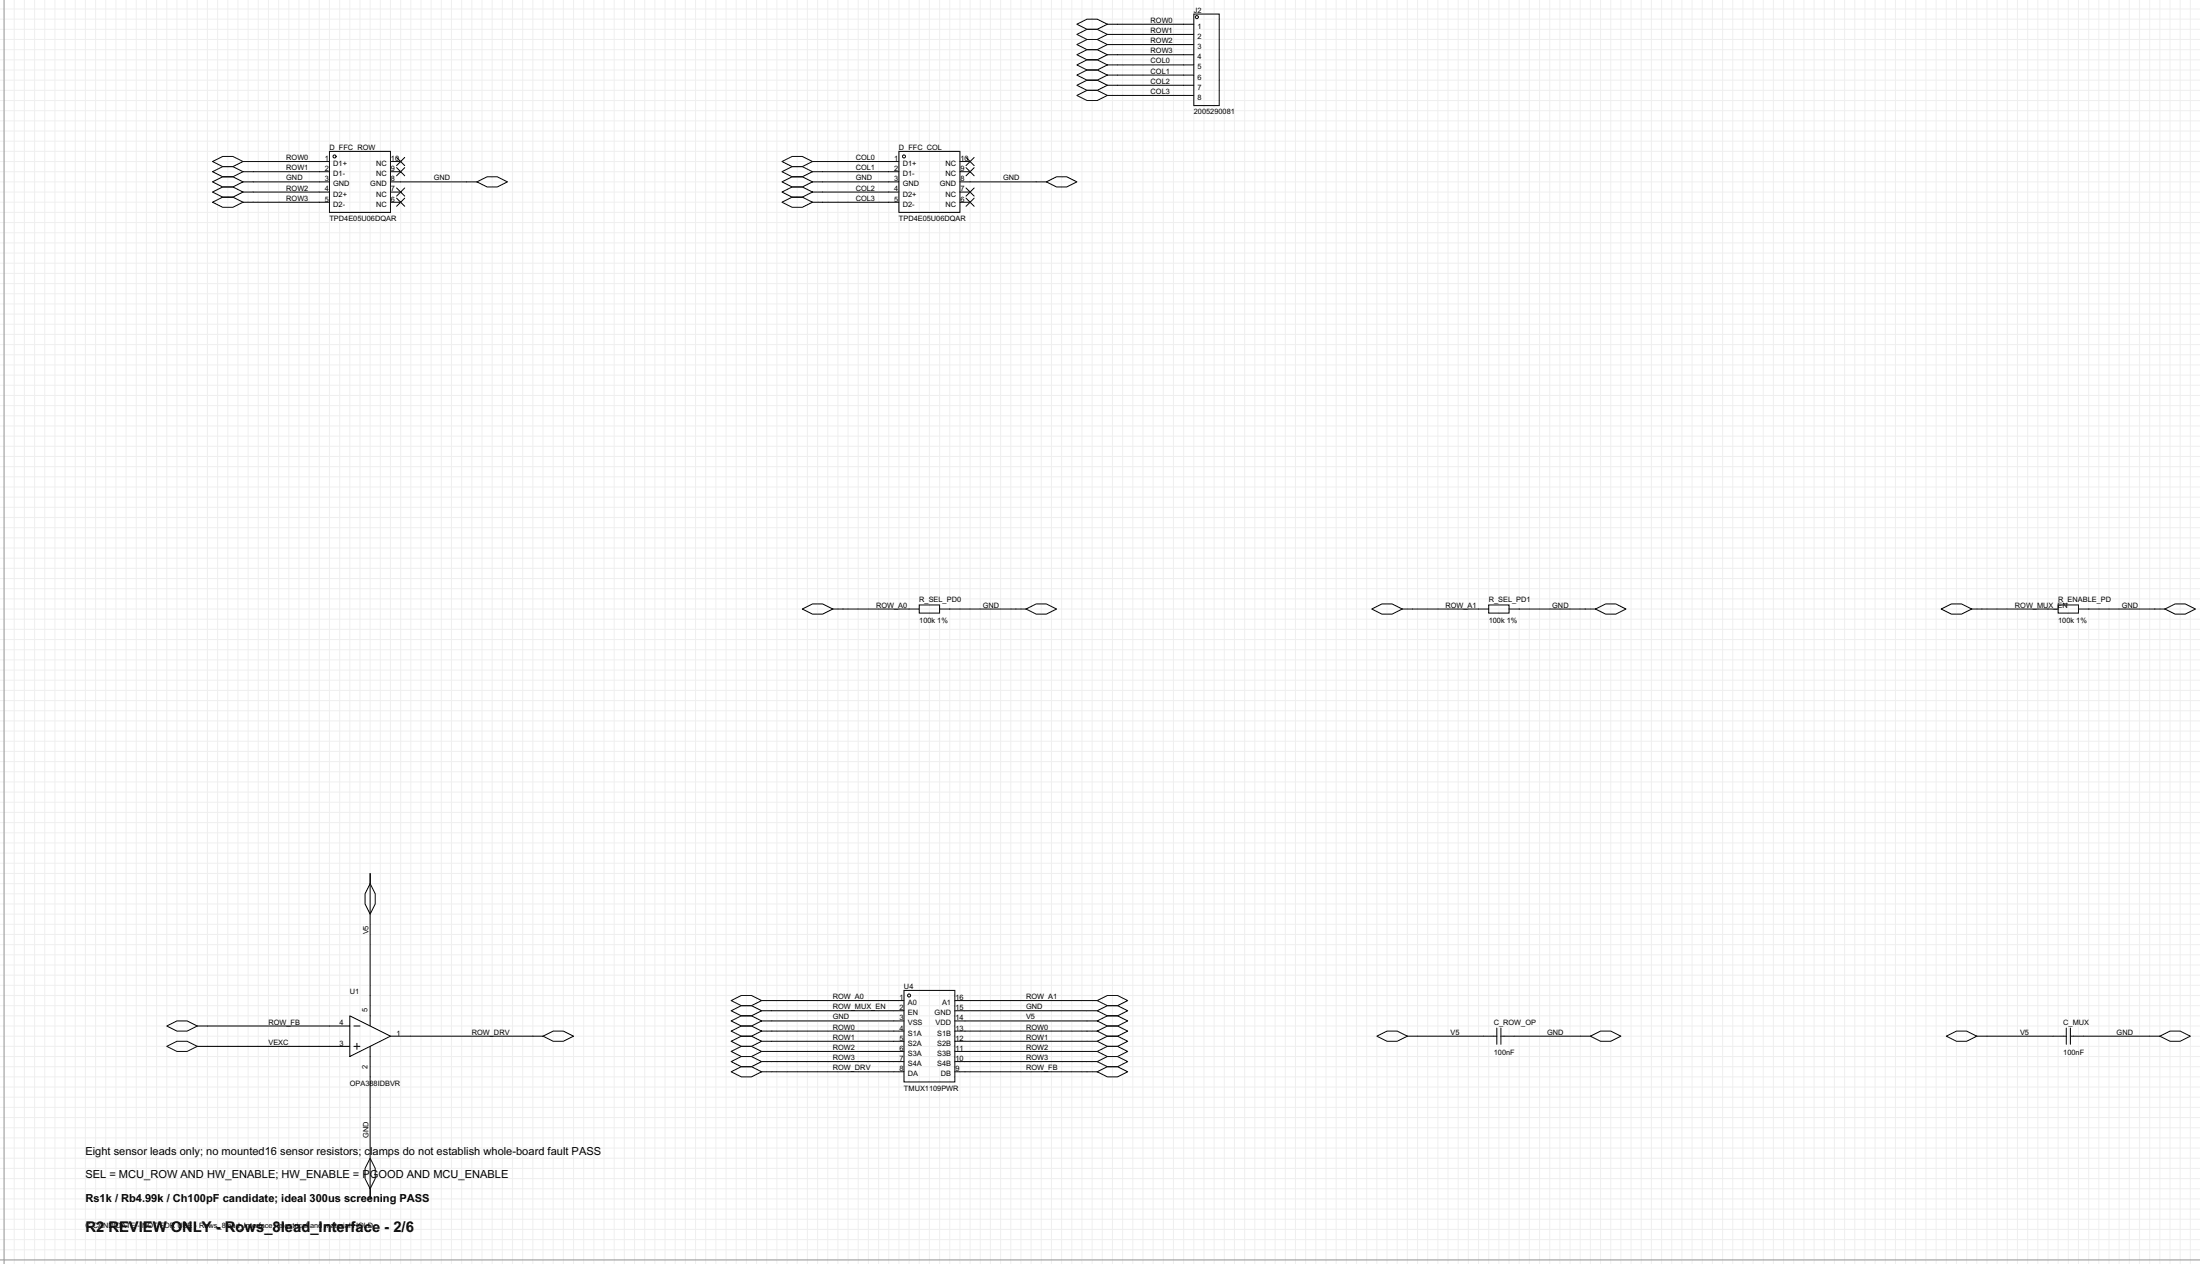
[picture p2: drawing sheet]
<svg xmlns="http://www.w3.org/2000/svg" width="550mm" height="316mm" viewBox="0 0 550 316" stroke-linecap="round" stroke-linejoin="round" font-family="sans-serif">
<g fill="none" stroke="#f0f0eb" stroke-width=".25">
<path d="M1 0v315.7M3.6 0v315.7M6.1 0v315.7M8.6 0v315.7M11.2 0v315.7M13.7 0v315.7M16.3 0v315.7M18.8 0v315.7M21.3 0v315.7M23.9 0v315.7M26.4 0v315.7M29 0v315.7"/>
<path d="M31.5 0v315.7M34 0v315.7M36.6 0v315.7M39.1 0v315.7M41.7 0v315.7M44.2 0v315.7M46.7 0v315.7M49.3 0v315.7M51.8 0v315.7M54.4 0v315.7M56.9 0v315.7M59.4 0v315.7"/>
<path d="M62 0v315.7M64.5 0v315.7M67.1 0v315.7M69.6 0v315.7M72.1 0v315.7M74.7 0v315.7M77.2 0v315.7M79.8 0v315.7M82.3 0v315.7M84.8 0v315.7M87.4 0v315.7M89.9 0v315.7"/>
<path d="M92.5 0v315.7M95 0v315.7M97.5 0v315.7M100.1 0v315.7M102.6 0v315.7M105.2 0v315.7M107.7 0v315.7M110.2 0v315.7M112.8 0v315.7M115.3 0v315.7M117.9 0v315.7M120.4 0v315.7"/>
<path d="M122.9 0v315.7M125.5 0v315.7M128 0v315.7M130.6 0v315.7M133.1 0v315.7M135.6 0v315.7M138.2 0v315.7M140.7 0v315.7M143.3 0v315.7M145.8 0v315.7M148.3 0v315.7M150.9 0v315.7"/>
<path d="M153.4 0v315.7M156 0v315.7M158.5 0v315.7M161 0v315.7M163.6 0v315.7M166.1 0v315.7M168.7 0v315.7M171.2 0v315.7M173.7 0v315.7M176.3 0v315.7M178.8 0v315.7M181.4 0v315.7"/>
<path d="M183.9 0v315.7M186.4 0v315.7M189 0v315.7M191.5 0v315.7M194.1 0v315.7M196.6 0v315.7M199.1 0v315.7M201.7 0v315.7M204.2 0v315.7M206.8 0v315.7M209.3 0v315.7M211.8 0v315.7"/>
<path d="M214.4 0v315.7M216.9 0v315.7M219.5 0v315.7M222 0v315.7M224.5 0v315.7M227.1 0v315.7M229.6 0v315.7M232.2 0v315.7M234.7 0v315.7M237.2 0v315.7M239.8 0v315.7M242.3 0v315.7"/>
<path d="M244.9 0v315.7M247.4 0v315.7M249.9 0v315.7M252.5 0v315.7M255 0v315.7M257.6 0v315.7M260.1 0v315.7M262.6 0v315.7M265.2 0v315.7M267.7 0v315.7M270.3 0v315.7M272.8 0v315.7"/>
<path d="M275.3 0v315.7M277.9 0v315.7M280.4 0v315.7M283 0v315.7M285.5 0v315.7M288 0v315.7M290.6 0v315.7M293.1 0v315.7M295.7 0v315.7M298.2 0v315.7M300.7 0v315.7M303.3 0v315.7"/>
<path d="M305.8 0v315.7M308.4 0v315.7M310.9 0v315.7M313.4 0v315.7M316 0v315.7M318.5 0v315.7M321.1 0v315.7M323.6 0v315.7M326.1 0v315.7M328.7 0v315.7M331.2 0v315.7M333.8 0v315.7"/>
<path d="M336.3 0v315.7M338.8 0v315.7M341.4 0v315.7M343.9 0v315.7M346.5 0v315.7M349 0v315.7M351.5 0v315.7M354.1 0v315.7M356.6 0v315.7M359.2 0v315.7M361.7 0v315.7M364.2 0v315.7"/>
<path d="M366.8 0v315.7M369.3 0v315.7M371.9 0v315.7M374.4 0v315.7M376.9 0v315.7M379.5 0v315.7M382 0v315.7M384.6 0v315.7M387.1 0v315.7M389.6 0v315.7M392.2 0v315.7M394.7 0v315.7"/>
<path d="M397.3 0v315.7M399.8 0v315.7M402.3 0v315.7M404.9 0v315.7M407.4 0v315.7M410 0v315.7M412.5 0v315.7M415 0v315.7M417.6 0v315.7M420.1 0v315.7M422.7 0v315.7M425.2 0v315.7"/>
<path d="M427.7 0v315.7M430.3 0v315.7M432.8 0v315.7M435.4 0v315.7M437.9 0v315.7M440.4 0v315.7M443 0v315.7M445.5 0v315.7M448.1 0v315.7M450.6 0v315.7M453.1 0v315.7M455.7 0v315.7"/>
<path d="M458.2 0v315.7M460.8 0v315.7M463.3 0v315.7M465.8 0v315.7M468.4 0v315.7M470.9 0v315.7M473.5 0v315.7M476 0v315.7M478.5 0v315.7M481.1 0v315.7M483.6 0v315.7M486.2 0v315.7"/>
<path d="M488.7 0v315.7M491.2 0v315.7M493.8 0v315.7M496.3 0v315.7M498.9 0v315.7M501.4 0v315.7M503.9 0v315.7M506.5 0v315.7M509 0v315.7M511.6 0v315.7M514.1 0v315.7M516.6 0v315.7"/>
<path d="M519.2 0v315.7M521.7 0v315.7M524.3 0v315.7M526.8 0v315.7M529.3 0v315.7M531.9 0v315.7M534.4 0v315.7M537 0v315.7M539.5 0v315.7M542 0v315.7M544.6 0v315.7M547.1 0v315.7"/>
<path d="M0 2.2h549.5M0 4.8h549.5M0 7.3h549.5M0 9.9h549.5M0 12.4h549.5M0 14.9h549.5M0 17.5h549.5M0 20h549.5M0 22.6h549.5M0 25.1h549.5M0 27.6h549.5M0 30.2h549.5"/>
<path d="M0 32.7h549.5M0 35.3h549.5M0 37.8h549.5M0 40.3h549.5M0 42.9h549.5M0 45.4h549.5M0 48h549.5M0 50.5h549.5M0 53h549.5M0 55.6h549.5M0 58.1h549.5M0 60.7h549.5"/>
<path d="M0 63.2h549.5M0 65.7h549.5M0 68.3h549.5M0 70.8h549.5M0 73.4h549.5M0 75.9h549.5M0 78.4h549.5M0 81h549.5M0 83.5h549.5M0 86.1h549.5M0 88.6h549.5M0 91.1h549.5"/>
<path d="M0 93.7h549.5M0 96.2h549.5M0 98.8h549.5M0 101.3h549.5M0 103.8h549.5M0 106.4h549.5M0 108.9h549.5M0 111.5h549.5M0 114h549.5M0 116.5h549.5M0 119.1h549.5M0 121.6h549.5"/>
<path d="M0 124.2h549.5M0 126.7h549.5M0 129.2h549.5M0 131.8h549.5M0 134.3h549.5M0 136.9h549.5M0 139.4h549.5M0 141.9h549.5M0 144.5h549.5M0 147h549.5M0 149.6h549.5M0 152.1h549.5"/>
<path d="M0 154.6h549.5M0 157.2h549.5M0 159.7h549.5M0 162.3h549.5M0 164.8h549.5M0 167.3h549.5M0 169.9h549.5M0 172.4h549.5M0 175h549.5M0 177.5h549.5M0 180h549.5M0 182.6h549.5"/>
<path d="M0 185.1h549.5M0 187.7h549.5M0 190.2h549.5M0 192.7h549.5M0 195.3h549.5M0 197.8h549.5M0 200.4h549.5M0 202.9h549.5M0 205.4h549.5M0 208h549.5M0 210.5h549.5M0 213.1h549.5"/>
<path d="M0 215.6h549.5M0 218.1h549.5M0 220.7h549.5M0 223.2h549.5M0 225.8h549.5M0 228.3h549.5M0 230.8h549.5M0 233.4h549.5M0 235.9h549.5M0 238.5h549.5M0 241h549.5M0 243.5h549.5"/>
<path d="M0 246.1h549.5M0 248.6h549.5M0 251.2h549.5M0 253.7h549.5M0 256.2h549.5M0 258.8h549.5M0 261.3h549.5M0 263.9h549.5M0 266.4h549.5M0 268.9h549.5M0 271.5h549.5M0 274h549.5"/>
<path d="M0 276.6h549.5M0 279.1h549.5M0 281.6h549.5M0 284.2h549.5M0 286.7h549.5M0 289.3h549.5M0 291.8h549.5M0 294.3h549.5M0 296.9h549.5M0 299.4h549.5M0 302h549.5M0 304.5h549.5"/>
<path d="M0 307h549.5M0 309.6h549.5M0 312.1h549.5M0 314.7h549.5"/>
</g>
<path d="M1 0v315.7M0 314.7h549.5" fill="none" stroke="#999" stroke-width=".25"/>
<g fill="none" stroke="#000" stroke-width=".25">
<path d="M269 6.1l2.5-1.3h2.6l2.5 1.3-2.5 1.2h-2.6zM269 8.6l2.5-1.3h2.6l2.5 1.3-2.5 1.3h-2.6zM269 11.1l2.5-1.2h2.6l2.5 1.2-2.5 1.3h-2.6zM269 13.7l2.5-1.3h2.6l2.5 1.3-2.5 1.2h-2.6zM269 16.2l2.5-1.3h2.6l2.5 1.3-2.5 1.3h-2.6zM269 18.8l2.5-1.3h2.6l2.5 1.3-2.5 1.2h-2.6zM276.6 6.1h21.6M276.6 8.6h21.6M276.6 11.1h21.6M276.6 13.7h21.6M276.6 16.2h21.6M276.6 18.8h21.6"/>
<path d="M298.2 3.5h6.3v22.9h-6.3zM82.3 37.8h15.2v15.2h-15.2zM99.1 39.3l2 2.1M101.1 39.3l-2 2.1M224.5 37.8h15.3v15.2h-15.3zM241.3 39.3l2 2.1M243.3 39.3l-2 2.1M269 21.3l2.5-1.3h2.6l2.5 1.3-2.5 1.3h-2.6zM269 23.8l2.5-1.2h2.6l2.5 1.2-2.5 1.3h-2.6zM276.6 21.3h21.6M276.6 23.8h21.6M53.1 40.3l2.5-1.2h2.6l2.5 1.2-2.5 1.3h-2.6z"/>
<path d="M53.1 42.9l2.5-1.3h2.6l2.5 1.3-2.5 1.3h-2.6zM53.1 45.4l2.5-1.2h2.6l2.5 1.2-2.5 1.3h-2.6zM53.1 48l2.5-1.3h2.6l2.5 1.3-2.5 1.2h-2.6zM53.1 50.5l2.5-1.3h2.6l2.5 1.3-2.5 1.3h-2.6zM60.7 40.3h21.6M60.7 42.9h21.6M60.7 45.4h21.6M60.7 48h21.6M60.7 50.5h21.6M97.5 40.3h2.6M97.5 42.9h2.6M97.5 45.4h21.6"/>
<path d="M97.5 48h2.6M97.5 50.5h2.6M99.1 49.5l2 2M99.1 46.9l2 2.1M99.1 41.9l2 2M101.1 49.5l-2 2M101.1 46.9l-2 2.1M101.1 41.9l-2 2M119.1 45.4l2.6-1.2h2.5l2.5 1.2-2.5 1.3h-2.5zM195.3 40.3l2.6-1.2h2.5l2.5 1.2-2.5 1.3h-2.5zM195.3 42.9l2.6-1.3h2.5l2.5 1.3-2.5 1.3h-2.5zM195.3 45.4l2.6-1.2h2.5l2.5 1.2-2.5 1.3h-2.5z"/>
<path d="M195.3 48l2.6-1.3h2.5l2.5 1.3-2.5 1.2h-2.5zM195.3 50.5l2.6-1.3h2.5l2.5 1.3-2.5 1.3h-2.5zM202.9 40.3h21.6M202.9 42.9h21.6M202.9 45.4h21.6M202.9 48h21.6M202.9 50.5h21.6M239.8 40.3h2.5M239.8 42.9h2.5M239.8 45.4h21.6M239.8 48h2.5M239.8 50.5h2.5"/>
<path d="M241.3 49.5l2 2M241.3 46.9l2 2.1M241.3 41.9l2 2M243.3 49.5l-2 2M243.3 46.9l-2 2.1M243.3 41.9l-2 2M261.4 45.4l2.5-1.2h2.5l2.6 1.2-2.6 1.3h-2.5zM200.4 152.1l2.5-1.3h2.6l2.5 1.3-2.5 1.3h-2.6zM208 152.1h21.6M229.6 151.1h5.1v2h-5.1zM234.7 152.1h21.6M256.3 152.1l2.5-1.3h2.6l2.5 1.3-2.5 1.3h-2.6z"/>
<path d="M342.6 152.1l2.6-1.3h2.5l2.6 1.3-2.6 1.3h-2.5zM350.3 152.1h21.6M371.9 151.1h5v2h-5zM376.9 152.1h21.6M398.5 152.1l2.6-1.3h2.5l2.5 1.3-2.5 1.3h-2.5zM484.9 152.1l2.5-1.3h2.6l2.5 1.3-2.5 1.3h-2.6zM492.5 152.1h21.6M514.1 151.1h5.1v2h-5.1zM519.2 152.1h21.6M540.8 152.1l2.5-1.3h2.5l2.6 1.3-2.6 1.3h-2.5zM92.5 218.1v38.1M92.5 220.7l1.2 2.5v2.6l-1.2 2.5-1.3-2.5v-2.6z"/>
<path d="M41.7 256.2l2.5-1.2h2.5l2.6 1.2-2.6 1.3h-2.5zM49.3 256.2h38.1M87.4 253.7l10.1 5.1-10.1 5.1zM88.4 256.2h1.5M97.5 258.8h38.1M135.6 258.8l2.6-1.3h2.5l2.6 1.3-2.6 1.3h-2.5zM182.6 249.9l2.6-1.3h2.5l2.5 1.3-2.5 1.3h-2.5zM182.6 252.4l2.6-1.2h2.5l2.5 1.2-2.5 1.3h-2.5zM182.6 255l2.6-1.3h2.5l2.5 1.3-2.5 1.2h-2.5zM182.6 257.5l2.6-1.3h2.5l2.5 1.3-2.5 1.3h-2.5zM190.2 249.9h35.6M190.2 252.4h35.6"/>
<path d="M190.2 255h35.6M190.2 257.5h35.6M225.8 247.4h12.7v22.8h-12.7zM238.5 249.9h35.6M238.5 252.4h35.6M238.5 255h35.6M238.5 257.5h35.6M274.1 257.5l2.5-1.3h2.5l2.6 1.3-2.6 1.3h-2.5zM274.1 255l2.5-1.3h2.5l2.6 1.3-2.6 1.2h-2.5zM274.1 252.4l2.5-1.2h2.5l2.6 1.2-2.6 1.3h-2.5zM274.1 249.9l2.5-1.3h2.5l2.6 1.3-2.6 1.3h-2.5zM343.9 258.8l2.6-1.3h2.5l2.5 1.3-2.5 1.3h-2.5z"/>
<path d="M351.5 258.8h22.4M373.9 256.8v4M374.9 258.8h22.4M374.9 256.8v4M397.3 258.8l2.5-1.3h2.5l2.6 1.3-2.6 1.3h-2.5zM486.2 258.8l2.5-1.3h2.5l2.6 1.3-2.6 1.3h-2.5zM493.8 258.8h22.3M516.1 256.8v4M517.1 258.8h22.4M517.1 256.8v4M539.5 258.8l2.5-1.3h2.6l2.5 1.3-2.5 1.3h-2.6zM41.7 261.3l2.5-1.2h2.5l2.6 1.2-2.6 1.3h-2.5z"/>
<path d="M49.3 261.3h38.1M88.4 261.3h1.5M89.2 260.6v1.5M92.5 261.3v38.1M182.6 260.1l2.6-1.3h2.5l2.5 1.3-2.5 1.2h-2.5zM182.6 262.6l2.6-1.3h2.5l2.5 1.3-2.5 1.3h-2.5zM182.6 265.1l2.6-1.2h2.5l2.5 1.2-2.5 1.3h-2.5zM182.6 267.7l2.6-1.3h2.5l2.5 1.3-2.5 1.2h-2.5zM190.2 260.1h35.6M190.2 262.6h35.6M190.2 265.1h35.6M190.2 267.7h35.6"/>
<path d="M238.5 260.1h35.6M238.5 262.6h35.6M238.5 265.1h35.6M238.5 267.7h35.6M274.1 267.7l2.5-1.3h2.5l2.6 1.3-2.6 1.2h-2.5zM274.1 265.1l2.5-1.2h2.5l2.6 1.2-2.6 1.3h-2.5zM274.1 262.6l2.5-1.3h2.5l2.6 1.3-2.6 1.3h-2.5zM274.1 260.1l2.5-1.3h2.5l2.6 1.3-2.6 1.2h-2.5zM92.5 289.3l1.2 2.5v2.5l-1.2 2.6-1.3-2.6v-2.5z"/>
<circle cx="299" cy="4.3" r=".38"/>
<circle cx="83.6" cy="39.1" r=".38"/>
<circle cx="225.8" cy="39.1" r=".38"/>
<circle cx="227.1" cy="248.6" r=".38"/>
</g>
<text font-size="3.7" x="21.3" y="307.6">R2 REVIEW ONLY - Rows_8lead_Interface - 2/6</text>
<g font-size="2.8">
<text x="21.3" y="288.5">Eight sensor leads only; no mounted16 sensor resistors; clamps do not establish whole-board fault PASS</text>
<text x="21.3" y="294.3">SEL = MCU_ROW AND HW_ENABLE; HW_ENABLE = PGOOD AND MCU_ENABLE</text>
<text x="21.3" y="300.1">Rs1k / Rb4.99k / Ch100pF candidate; ideal 300us screening PASS</text>
</g>
<g font-size="1.8">
<text x="287.4" y="5.7">ROW0</text>
<text x="298.2" y="3.1">J2</text>
<text x="287.4" y="8.2">ROW1</text>
<text x="287.4" y="10.8">ROW2</text>
<text x="299.1" y="7.2">1</text>
<text x="299.1" y="9.7">2</text>
<text x="287.4" y="13.3">ROW3</text>
<text x="287.4" y="15.8">COL0</text>
<text x="299.1" y="12.3">3</text>
<text x="299.1" y="14.8">4</text>
<text x="299.1" y="17.3">5</text>
<text x="287.4" y="18.4">COL1</text>
<text x="287.4" y="20.9">COL2</text>
<text x="287.4" y="23.5">COL3</text>
<text x="299.1" y="19.9">6</text>
<text x="299.1" y="22.4">7</text>
<text x="298.2" y="28.5">2005290081</text>
<text x="299.1" y="25">8</text>
<text x="71.5" y="40">ROW0</text>
<text x="81.1" y="40.2">1</text>
<text x="82.3" y="37.4">D_FFC_ROW</text>
<text x="83.2" y="41.5">D1+</text>
<text x="93.9" y="41.5">NC</text>
<text x="97.7" y="40.2">10</text>
<text x="213.7" y="40">COL0</text>
<text x="223.4" y="40.2">1</text>
<text x="224.5" y="37.4">D_FFC_COL</text>
<text x="225.5" y="41.5">D1+</text>
<text x="236.2" y="41.5">NC</text>
<text x="239.9" y="40.2">10</text>
<text x="71.5" y="42.5">ROW1</text>
<text x="71.5" y="45.1">GND</text>
<text x="71.5" y="47.6">ROW2</text>
<text x="81.1" y="42.7">2</text>
<text x="81.1" y="45.3">3</text>
<text x="81.1" y="47.8">4</text>
<text x="83.2" y="44">D1-</text>
<text x="83.2" y="46.6">GND</text>
<text x="92.5" y="46.6">GND</text>
<text x="93.9" y="44">NC</text>
<text x="97.7" y="47.8">7</text>
<text x="97.7" y="45.3">8</text>
<text x="97.7" y="42.7">9</text>
<text x="108.3" y="45.1">GND</text>
<text x="213.7" y="42.5">COL1</text>
<text x="213.7" y="45.1">GND</text>
<text x="213.7" y="47.6">COL2</text>
<text x="223.4" y="42.7">2</text>
<text x="223.4" y="45.3">3</text>
<text x="223.4" y="47.8">4</text>
<text x="225.5" y="44">D1-</text>
<text x="225.5" y="46.6">GND</text>
<text x="234.7" y="46.6">GND</text>
<text x="236.2" y="44">NC</text>
<text x="239.9" y="47.8">7</text>
<text x="239.9" y="45.3">8</text>
<text x="239.9" y="42.7">9</text>
<text x="250.6" y="45.1">GND</text>
<text x="71.5" y="50.1">ROW3</text>
<text x="81.1" y="50.4">5</text>
<text x="83.2" y="49.1">D2+</text>
<text x="83.2" y="51.6">D2-</text>
<text x="93.9" y="51.6">NC</text>
<text x="93.9" y="49.1">NC</text>
<text x="97.7" y="50.4">6</text>
<text x="213.7" y="50.1">COL3</text>
<text x="223.4" y="50.4">5</text>
<text x="225.5" y="49.1">D2+</text>
<text x="225.5" y="51.6">D2-</text>
<text x="236.2" y="51.6">NC</text>
<text x="236.2" y="49.1">NC</text>
<text x="239.9" y="50.4">6</text>
<text x="82.3" y="55.2">TPD4E05U06DQAR</text>
<text x="224.5" y="55.2">TPD4E05U06DQAR</text>
<text x="218.8" y="151.7">ROW_A0</text>
<text x="229.6" y="150.5">R_SEL_PD0</text>
<text x="229.6" y="155.5">100k 1%</text>
<text x="245.5" y="151.7">GND</text>
<text x="361.1" y="151.7">ROW_A1</text>
<text x="371.9" y="150.5">R_SEL_PD1</text>
<text x="371.9" y="155.5">100k 1%</text>
<text x="387.7" y="151.7">GND</text>
<text x="503.3" y="151.7">ROW_MUX_EN</text>
<text x="514.1" y="150.5">R_ENABLE_PD</text>
<text x="514.1" y="155.5">100k 1%</text>
<text x="530" y="151.7">GND</text>
<text x="92.1" y="233.4" transform="rotate(-90 92.1 233.4)">V5</text>
<text x="87.4" y="248.3">U1</text>
<text x="208" y="249.5">ROW_A0</text>
<text x="224.7" y="249.8">1</text>
<text x="225.8" y="247">U4</text>
<text x="226.7" y="251">A0</text>
<text x="235.3" y="251">A1</text>
<text x="238.6" y="249.8">16</text>
<text x="256.3" y="249.5">ROW_A1</text>
<text x="67.1" y="255.9">ROW_FB</text>
<text x="84.8" y="256.1">4</text>
<text x="91.8" y="252.7" transform="rotate(-90 91.8 252.7)">5</text>
<text x="208" y="252.1">ROW_MUX_EN</text>
<text x="208" y="254.6">GND</text>
<text x="208" y="257.1">ROW0</text>
<text x="224.7" y="252.3">2</text>
<text x="224.7" y="254.8">3</text>
<text x="224.7" y="257.4">4</text>
<text x="226.7" y="253.6">EN</text>
<text x="226.7" y="256.1">VSS</text>
<text x="233.5" y="253.6">GND</text>
<text x="233.7" y="256.1">VDD</text>
<text x="238.6" y="257.4">13</text>
<text x="238.6" y="254.8">14</text>
<text x="238.6" y="252.3">15</text>
<text x="256.3" y="257.1">ROW0</text>
<text x="256.3" y="254.6">V5</text>
<text x="256.3" y="252.1">GND</text>
<text x="373.1" y="255.9">C_ROW_OP</text>
<text x="515.4" y="255.9">C_MUX</text>
<text x="67.1" y="261">VEXC</text>
<text x="84.8" y="261.2">3</text>
<text x="99.1" y="258.6">1</text>
<text x="117.9" y="258.4">ROW_DRV</text>
<text x="208" y="259.7">ROW1</text>
<text x="208" y="262.2">ROW2</text>
<text x="224.7" y="259.9">5</text>
<text x="224.7" y="262.5">6</text>
<text x="226.7" y="258.6">S1A</text>
<text x="226.7" y="261.2">S2A</text>
<text x="226.7" y="263.7">S3A</text>
<text x="234.1" y="263.7">S3B</text>
<text x="234.1" y="261.2">S2B</text>
<text x="234.1" y="258.6">S1B</text>
<text x="238.6" y="262.5">11</text>
<text x="238.6" y="259.9">12</text>
<text x="256.3" y="262.2">ROW2</text>
<text x="256.3" y="259.7">ROW1</text>
<text x="362.3" y="258.4">V5</text>
<text x="373.1" y="263.5">100nF</text>
<text x="386.5" y="258.4">GND</text>
<text x="504.6" y="258.4">V5</text>
<text x="515.4" y="263.5">100nF</text>
<text x="528.7" y="258.4">GND</text>
<text x="91.8" y="266.9" transform="rotate(-90 91.8 266.9)">2</text>
<text x="208" y="264.8">ROW3</text>
<text x="208" y="267.3">ROW_DRV</text>
<text x="224.7" y="265">7</text>
<text x="224.7" y="267.5">8</text>
<text x="226.7" y="266.3">S4A</text>
<text x="226.7" y="268.8">DA</text>
<text x="234.1" y="266.3">S4B</text>
<text x="235" y="268.8">DB</text>
<text x="238.6" y="267.5">9</text>
<text x="238.6" y="265">10</text>
<text x="256.3" y="267.3">ROW_FB</text>
<text x="256.3" y="264.8">ROW3</text>
<text x="87.4" y="271.1">OPA388IDBVR</text>
<text x="225.8" y="272.4">TMUX1109PWR</text>
<text x="92.1" y="284.2" transform="rotate(-90 92.1 284.2)">GND</text>
<text x="21.3" y="306.7">C CANDIDATE - NOT FOR USE - Rows_8lead_Interface / electrical and material HOLD</text>
</g>
</svg>
